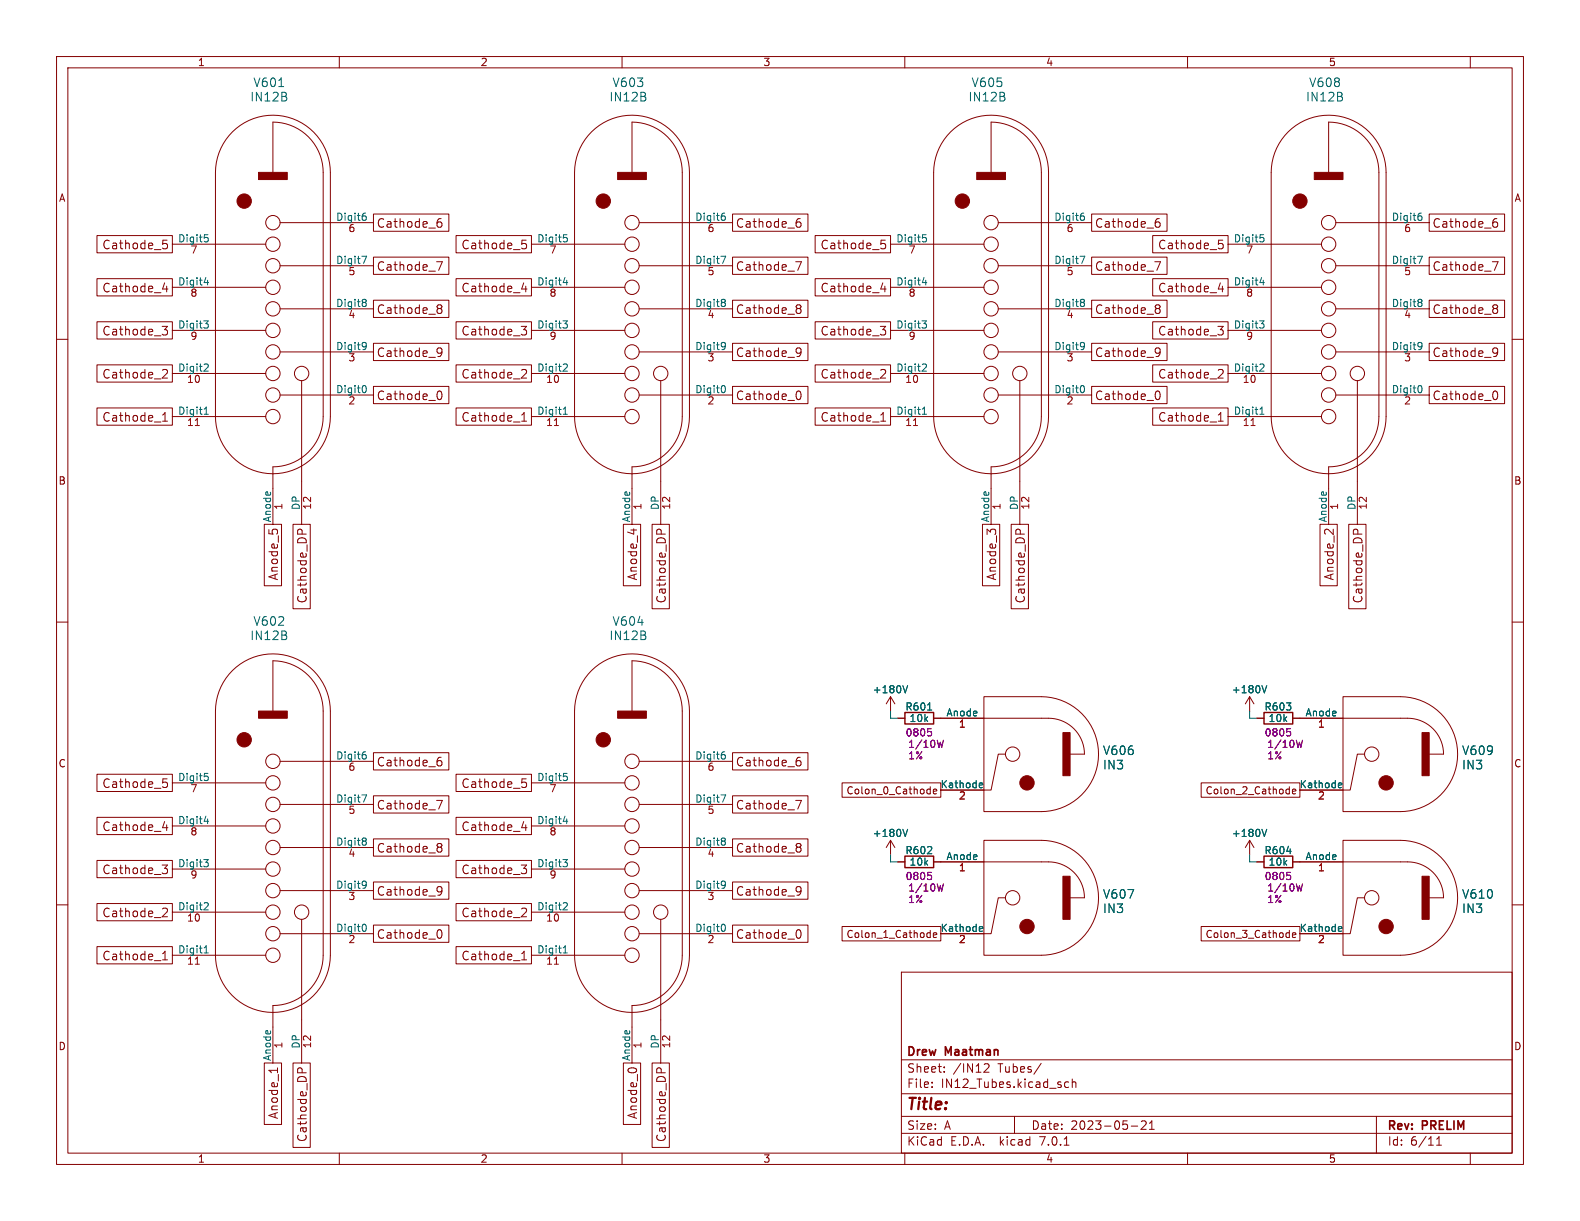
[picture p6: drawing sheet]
<svg xmlns="http://www.w3.org/2000/svg" width="279mm" height="216mm" viewBox="0 0 279 216" stroke-linecap="round" stroke-linejoin="round" font-family="sans-serif">
<g fill="none" stroke="#840000" stroke-width=".18">
<path d="M10 10h259.4v195.9h-259.4zM12 12h255.4v191.9h-255.4zM60 10v2M110 10v2M160 10v2M210 10v2M260 10v2M41.1 23.3a10.2 10.2 0 0 1 11-2.2 10.2 10.2 0 0 1 6.3 9.4v43.2a10.2 10.2 0 0 1-10.1 10.1 10.2 10.2 0 0 1-10.2-10.1v-43.2a10.2 10.2 0 0 1 3-7.2zM48.3 30.5v-8.9a8.9 8.9 0 0 1 8.8 8.9v43.2a8.9 8.9 0 0 1-8.8 8.9v10.1M49.5 39.4h16.5M66 37.8h13.4v3.1h-13.4zM77.6 39.2h.3l.3 .3-.1 .5-.5 .2"/>
<path d="M78 38.7h-.4M104.6 23.3a10.2 10.2 0 0 1 11-2.2 10.2 10.2 0 0 1 6.3 9.4v43.2a10.2 10.2 0 0 1-10.1 10.1 10.2 10.2 0 0 1-10.2-10.1v-43.2a10.2 10.2 0 0 1 3-7.2zM111.8 30.5v-8.9a8.9 8.9 0 0 1 8.8 8.9v43.2a8.9 8.9 0 0 1-8.8 8.9v10.1M113 39.4h16.5M129.5 37.8h13.4v3.1h-13.4zM141.1 39.2h.3l.3 .3-.1 .5-.5 .2M141.5 38.7h-.4M168.1 23.3a10.2 10.2 0 0 1 11-2.2 10.2 10.2 0 0 1 6.3 9.4v43.2a10.2 10.2 0 0 1-10.1 10.1 10.2 10.2 0 0 1-10.2-10.1v-43.2a10.2 10.2 0 0 1 3-7.2zM175.3 30.5v-8.9a8.9 8.9 0 0 1 8.8 8.9v43.2a8.9 8.9 0 0 1-8.8 8.9v10.1M176.5 39.4h16.5M193 37.8h13.4v3.1h-13.4zM204.6 39.2h.3l.3 .3-.1 .5-.5 .2"/>
<path d="M205 38.7h-.4M227.8 23.3a10.2 10.2 0 0 1 11-2.2 10.2 10.2 0 0 1 6.3 9.4v43.2a10.2 10.2 0 0 1-10.2 10.1 10.2 10.2 0 0 1-10.1-10.1v-43.2a10.2 10.2 0 0 1 3-7.2zM234.9 30.5v-8.9a8.9 8.9 0 0 1 8.9 8.9v43.2a8.9 8.9 0 0 1-8.9 8.9v10.1M236.2 39.4h16.5M252.7 37.8h13.4v3.1h-13.4zM264.3 39.2h.3l.2 .3v.5l-.5 .2M264.7 38.7h-.4M10 60h2M17.1 49.3h13.4v3h-13.4zM17.1 41.7h13.4v3h-13.4zM17.1 56.9h13.4v3h-13.4zM28.7 57.7h.9l-.5 .6 .4 .1 .1 .5-.3 .3h-.4"/>
<path d="M28.8 42.5h.7M29 43.1h.3l.3 .2-.1 .6-.5 .1M29.1 50l-.4 1.1h1M29.5 50.6v1M30.5 58.4h16.5M30.5 50.8h16.5M30.5 43.2h16.5M49.5 54.6h16.5M49.5 47h16.5M66 45.5h13.4v3h-13.4zM66 53.1h13.4v3h-13.4zM77.2 46.3h1l-.6 1.5"/>
<path d="M77.6 53.9h.3l.3 .3-.3 .4M77.6 54.6h.3M77.9 54.6l.2 .1 .1 .4-.2 .3h-.4M80.6 49.3h13.4v3h-13.4zM80.6 56.9h13.4v3h-13.4zM80.6 41.7h13.4v3h-13.4zM92.2 57.7h.9l-.5 .6 .4 .1 .1 .5-.3 .3h-.4M92.3 42.5h.7M92.5 43.1h.3l.3 .2-.1 .6-.5 .1M92.6 50l-.4 1.1h1M93 50.6v1M94 58.4h16.5"/>
<path d="M94 50.8h16.5M94 43.2h16.5M113 54.6h16.5M113 47h16.5M129.5 45.5h13.4v3h-13.4zM129.5 53.1h13.4v3h-13.4zM140.7 46.3h1l-.6 1.5M141.1 53.9h.3l.3 .3-.3 .4M141.1 54.6h.3M141.4 54.6l.2 .1 .1 .4-.2 .3h-.4M144.1 56.9h13.4v3h-13.4zM144.1 49.3h13.4v3h-13.4z"/>
<path d="M144.1 41.7h13.4v3h-13.4zM155.7 57.7h.9l-.5 .6 .4 .1 .1 .5-.3 .3h-.4M155.8 42.5h.7M156 43.1h.3l.3 .2-.1 .6-.5 .1M156.1 50l-.4 1.1h1M156.5 50.6v1M157.5 58.4h16.5M157.5 50.8h16.5M157.5 43.2h16.5M176.5 54.6h16.5M176.5 47h16.5M193 53.1h13.4v3h-13.4z"/>
<path d="M193 45.5h13.4v3h-13.4zM203.8 41.7h13.4v3h-13.4zM203.8 56.9h13.4v3h-13.4zM203.8 49.3h13.4v3h-13.4zM204.2 46.3h1l-.6 1.5M204.6 53.9h.3l.3 .3-.3 .4M204.6 54.6h.3M204.9 54.6l.2 .1 .1 .4-.2 .3h-.4M215.4 57.7h.9l-.5 .6 .4 .1 .1 .5-.3 .3h-.4M215.5 42.5h.7M215.7 43.1h.3l.3 .2-.1 .6-.5 .1M215.8 50l-.4 1.1h1"/>
<path d="M216.2 50.6v1M217.2 58.4h16.5M217.2 50.8h16.5M217.2 43.2h16.5M236.2 54.6h16.5M236.2 47h16.5M252.7 53.1h13.4v3h-13.4zM252.7 45.5h13.4v3h-13.4zM263.9 46.3h1l-.6 1.5M264.3 53.9h.3l.2 .3-.2 .4M264.3 54.6h.3M264.6 54.6l.2 .2v.3l-.2 .3h-.3"/>
<path d="M267.4 60h2M17.1 72.1h13.4v3.1h-13.4zM17.1 64.5h13.4v3.1h-13.4zM28.7 74.5h.9M28.7 73.4l.5-.5v1.6M29 65.3l.5 .1 .1 .4-.9 1.1h.9M30.5 66h16.5M30.5 73.7h16.5M49.5 69.9h16.5M49.5 62.2h16.5M53.3 67.3v25.4M66 60.7h13.4v3.1h-13.4z"/>
<path d="M66 68.3h13.4v3.1h-13.4zM77.6 61.5l.5 .2a1.01 1.01 0 0 1-.4 1.3h-.3M77.6 69.1a.83 .83 0 0 1 .6 .7 .83 .83 0 0 1-.3 .8l-.3 .1M78.2 62.2l-.2 .2-.4 .1M80.6 64.5h13.4v3.1h-13.4zM80.6 72.1h13.4v3.1h-13.4zM92.2 74.5h.9M92.2 73.4l.5-.5v1.6M92.5 65.3l.5 .1 .1 .4-.9 1.1h.9M94 66h16.5M94 73.7h16.5M113 69.9h16.5"/>
<path d="M113 62.2h16.5M116.8 67.3v25.4M129.5 68.3h13.4v3.1h-13.4zM129.5 60.7h13.4v3.1h-13.4zM141.1 61.5l.5 .2a1.01 1.01 0 0 1-.4 1.3h-.3M141.1 69.1a.83 .83 0 0 1 .6 .7 .83 .83 0 0 1-.3 .8l-.3 .1M141.7 62.2l-.2 .2-.4 .1M144.1 64.5h13.4v3.1h-13.4zM144.1 72.1h13.4v3.1h-13.4zM155.7 74.5h.9M155.7 73.4l.5-.5v1.6M156 65.3l.5 .1 .1 .4-.9 1.1h.9"/>
<path d="M157.5 66h16.5M157.5 73.7h16.5M176.5 69.9h16.5M176.5 62.2h16.5M180.3 67.3v25.4M193 68.3h13.4v3.1h-13.4zM193 60.7h13.4v3.1h-13.4zM203.8 64.5h13.4v3.1h-13.4zM203.8 72.1h13.4v3.1h-13.4zM204.6 61.5l.5 .2a1.01 1.01 0 0 1-.4 1.3h-.3M204.6 69.1a.83 .83 0 0 1 .6 .7 .83 .83 0 0 1-.3 .8l-.3 .1M205.2 62.2l-.3 .3h-.3"/>
<path d="M215.4 74.5h.9M215.4 73.4l.5-.5v1.6M215.7 65.3l.5 .1 .1 .4-.9 1.1h.9M217.2 66h16.5M217.2 73.7h16.5M236.2 69.9h16.5M236.2 62.2h16.5M240 67.3v25.4M252.7 60.7h13.4v3.1h-13.4zM252.7 68.3h13.4v3.1h-13.4zM264.3 61.5l.5 .2a1.01 1.01 0 0 1-.4 1.3h-.3M264.3 69.1a.83 .83 0 0 1 .6 .7 .83 .83 0 0 1-.3 .8l-.3 .1"/>
<path d="M264.8 62.2l-.2 .3h-.3M46.7 92.7h3.1v10.9h-3.1zM51.8 92.7h3.1v14.9h-3.1zM52.6 94.4v-.5l.3-.3 .5 .1v.7M110.2 92.7h3.1v10.9h-3.1zM112.1 93.5v.9M115.3 92.7h3.1v14.9h-3.1zM116.1 94.4v-.5l.3-.3 .5 .1v.7M173.7 92.7h3.1v10.9h-3.1zM178.8 92.7h3.1v14.9h-3.1zM179.6 94.4v-.5l.3-.3 .5 .1v.7M233.4 92.7h3.1v10.9h-3.1z"/>
<path d="M234.4 93.6h.5M235.8 93.6v.9M238.5 92.7h3.1v14.9h-3.1zM239.3 94.4v-.5l.3-.3 .4 .1 .1 .7M10 110h2M41.1 118.6a10.2 10.2 0 0 1 11-2.2 10.2 10.2 0 0 1 6.3 9.3v43.2a10.2 10.2 0 0 1-10.1 10.1 10.2 10.2 0 0 1-10.2-10.1v-43.2a10.2 10.2 0 0 1 3-7.1zM104.6 118.6a10.2 10.2 0 0 1 11-2.2 10.2 10.2 0 0 1 6.3 9.3v43.2a10.2 10.2 0 0 1-10.1 10.1 10.2 10.2 0 0 1-10.2-10.1v-43.2a10.2 10.2 0 0 1 3-7.1zM267.4 110h2M17.1 136.9h13.4v3.1h-13.4zM28.8 137.7h.7M29 138.3h.3l.3 .3-.1 .6h-.5M30.5 138.4h16.5"/>
<path d="M48.3 125.7v-8.9a8.9 8.9 0 0 1 8.8 8.9v43.2a8.9 8.9 0 0 1-8.8 8.9v10.2M49.5 134.6h16.5M66 133.1h13.4v3h-13.4zM77.6 134.5l.4 .1 .2 .2-.1 .5-.5 .1M78 133.9l-.4 .1M80.6 136.9h13.4v3.1h-13.4zM92.3 137.7h.7M92.5 138.3h.3l.3 .3-.1 .6h-.5M94 138.4h16.5M111.8 125.7v-8.9a8.9 8.9 0 0 1 8.8 8.9v43.2a8.9 8.9 0 0 1-8.8 8.9v10.2M113 134.6h16.5M129.5 133.1h13.4v3h-13.4z"/>
<path d="M141.1 134.5l.4 .1 .2 .2-.1 .5-.5 .1M141.5 133.9l-.4 .1M148.9 138.4h17.5v2.6h-17.5zM157.5 123.2l-.8 1.3M157.5 123.2v2.5M157.5 123.2l.7 1.3M158.7 127h1.3M164.1 139.5l.4 .1M164.5 139.1v1.3M165 140l.7-.2-.1-.2-.4-.1-.2 .2 .1 .6h.5M165.1 127h20.3a6.3 6.3 0 0 1 6.4 6.4h-2.6M174 123.2h10.1a10.2 10.2 0 0 1 10.2 10.2 10.2 10.2 0 0 1-10.2 10.1h-10.1z"/>
<path d="M177.8 133.4h-1.3l-1.2 6.3h-8.9M212.4 138.4h17.5v2.6h-17.5zM221 123.2v2.5M221 123.2l-.8 1.3M221 123.2l.7 1.3M222.2 127h1.3M227.6 139.5l.4 .1M228 139.1v1.3M228.5 140l.7-.2-.1-.2-.4-.1-.2 .2 .1 .6h.5M228.6 127h20.3a6.3 6.3 0 0 1 6.4 6.4h-2.6M237.5 123.2h10.1a10.2 10.2 0 0 1 10.2 10.2 10.2 10.2 0 0 1-10.2 10.1h-10.1zM241.3 133.4h-1.3l-1.2 6.3h-8.9"/>
<path d="M10 160h2M17.1 144.5h13.4v3.1h-13.4zM17.1 152.1h13.4v3.1h-13.4zM17.1 159.8h13.4v3h-13.4zM28.7 153h.9l-.5 .5 .4 .2 .1 .5-.3 .3h-.4M29.1 145.3l-.4 1.1h1M29.5 145.8v1.1M30.5 153.7h16.5M30.5 146.1h16.5M49.5 157.5h16.5M49.5 149.9h16.5M49.5 142.2h16.5"/>
<path d="M66 156h13.4v3h-13.4zM66 148.3h13.4v3.1h-13.4zM66 140.7h13.4v3.1h-13.4zM77.2 141.5h1l-.6 1.6M77.6 149.1l.4 .1 .2 .2-.3 .4M77.6 149.8h.3M77.6 156.8l.5 .1a1.01 1.01 0 0 1-.4 1.4h-.3M77.9 149.8l.2 .1 .1 .5-.2 .2-.4 .1M78.2 157.4l-.2 .2-.4 .1M80.6 144.5h13.4v3.1h-13.4zM80.6 159.8h13.4v3h-13.4zM80.6 152.1h13.4v3.1h-13.4z"/>
<path d="M92.2 153h.9l-.5 .5 .4 .2 .1 .5-.3 .3h-.4M92.6 145.3l-.4 1.1h1M93 145.8v1.1M94 153.7h16.5M94 146.1h16.5M113 157.5h16.5M113 149.9h16.5M113 142.2h16.5M129.5 148.3h13.4v3.1h-13.4zM129.5 156h13.4v3h-13.4zM129.5 140.7h13.4v3.1h-13.4zM140.7 141.5h1l-.6 1.6"/>
<path d="M141.1 149.1l.4 .1 .2 .2-.3 .4M141.1 156.8l.5 .1a1.01 1.01 0 0 1-.4 1.4h-.3M141.1 149.8h.3M141.4 149.8l.2 .1 .1 .5-.2 .2-.4 .1M141.7 157.4l-.2 .2-.4 .1M157.5 148.6v2.5M157.5 148.6l-.8 1.3M157.5 148.6l.7 1.3M158.7 152.4h1.3M164.5 140.3l-.4 .1M165.1 152.4h20.3a6.3 6.3 0 0 1 6.4 6.4h-2.6M174 148.6h10.1a10.2 10.2 0 0 1 10.2 10.2 10.2 10.2 0 0 1-10.2 10.1h-10.1z"/>
<path d="M177.8 158.8h-1.3l-1.2 6.3h-8.9M221 148.6l-.8 1.3M221 148.6v2.5M221 148.6l.7 1.3M222.2 152.4h1.3M228 140.3l-.4 .1M228.6 152.4h20.3a6.3 6.3 0 0 1 6.4 6.4h-2.6M237.5 148.6h10.1a10.2 10.2 0 0 1 10.2 10.2 10.2 10.2 0 0 1-10.2 10.1h-10.1zM241.3 158.8h-1.3l-1.2 6.3h-8.9M267.4 160h2M17.1 167.4h13.4v3h-13.4zM28.7 168.6l.5-.4v1.5"/>
<path d="M28.7 169.7h.9M29 160.6l.5 .1 .1 .3-.9 1.1h.9M30.5 161.3h16.5M30.5 168.9h16.5M49.5 165.1h16.5M53.3 162.6v25.4M66 163.6h13.4v3h-13.4zM77.6 164.4a.83 .83 0 0 1 .6 .6 .83 .83 0 0 1-.3 .8l-.3 .1M80.6 167.4h13.4v3h-13.4zM92.2 169.7h.9M92.2 168.6l.5-.4v1.5M92.5 160.6l.5 .1 .1 .3-.9 1.1h.9"/>
<path d="M94 161.3h16.5M94 168.9h16.5M113 165.1h16.5M116.8 162.6v25.4M129.5 163.6h13.4v3h-13.4zM141.1 164.4a.83 .83 0 0 1 .6 .6 .83 .83 0 0 1-.3 .8l-.3 .1M148.9 163.8h17.5v2.6h-17.5zM159.4 171.9h108v32h-108zM164.1 164.9l.4 .1M164.5 165.7l-.4 .1M164.5 164.5v1.3M165 165.4l.7-.2-.1-.2-.4-.1-.2 .2 .1 .6h.5"/>
<path d="M212.4 163.8h17.5v2.6h-17.5zM227.6 164.9l.4 .1M228 164.5v1.3M228 165.7l-.4 .1M228.5 165.4l.7-.2-.1-.2-.4-.1-.2 .2 .1 .6h.5M46.7 188h3.1v10.8h-3.1zM49.1 188.8v.9M51.8 188h3.1v14.9h-3.1zM52.6 189.7v-.6l.3-.3 .5 .2v.7M110.2 188h3.1v10.8h-3.1zM115.3 188h3.1v14.9h-3.1zM116.1 189.7v-.6l.3-.3 .5 .2v.7"/>
<path d="M159.4 197.4h108M159.4 193.4h108M159.4 187.4h108M164.8 192.2v.1M164.8 191.4v.1M167 189.5v.1M167 188.7v.1M174.1 188.2l.5-.1 .2 .1 .1 .3-.9 1.1h.9M179.4 197.4v3M184.1 188l-1.3 2M189 191.4l-.5-.1-.2 .3v.4l.1 .2h.6M189.6 191.4l.2-.1 .4 .1 .1 .9"/>
<path d="M189.6 190.8v1.5M200 199.1h1.2M201.8 198.3l.6-.1 .2 .1 .1 .3-.9 1.1h.9M203.3 199.7h.8M203.3 198.6l.4-.4v1.5M243.4 197.4v6.5M60 203.9v2M110 203.9v2M159.4 200.4h108M160 203.9v2M188.2 202.5h.8M210 203.9v2"/>
<path d="M254 202.5h.9M254 201.4l.5-.4v1.5M260 203.9v2"/>
<circle cx="48.3" cy="39.4" r="1.27"/>
<circle cx="111.8" cy="39.4" r="1.27"/>
<circle cx="175.3" cy="39.4" r="1.27"/>
<circle cx="234.9" cy="39.4" r="1.27"/>
<circle cx="48.3" cy="58.4" r="1.27"/>
<circle cx="48.3" cy="47" r="1.27"/>
<circle cx="48.3" cy="54.6" r="1.27"/>
<circle cx="48.3" cy="43.2" r="1.27"/>
<circle cx="48.3" cy="50.8" r="1.27"/>
<circle cx="111.8" cy="50.8" r="1.27"/>
<circle cx="111.8" cy="43.2" r="1.27"/>
<circle cx="111.8" cy="58.4" r="1.27"/>
<circle cx="111.8" cy="54.6" r="1.27"/>
<circle cx="111.8" cy="47" r="1.27"/>
<circle cx="175.3" cy="50.8" r="1.27"/>
<circle cx="175.3" cy="47" r="1.27"/>
<circle cx="175.3" cy="58.4" r="1.27"/>
<circle cx="175.3" cy="43.2" r="1.27"/>
<circle cx="175.3" cy="54.6" r="1.27"/>
<circle cx="234.9" cy="58.4" r="1.27"/>
<circle cx="234.9" cy="47" r="1.27"/>
<circle cx="234.9" cy="50.8" r="1.27"/>
<circle cx="234.9" cy="54.6" r="1.27"/>
<circle cx="234.9" cy="43.2" r="1.27"/>
<circle cx="48.3" cy="62.2" r="1.27"/>
<circle cx="48.3" cy="69.8" r="1.27"/>
<circle cx="48.3" cy="73.7" r="1.27"/>
<circle cx="48.3" cy="66" r="1.27"/>
<circle cx="53.3" cy="66" r="1.27"/>
<circle cx="111.8" cy="62.2" r="1.27"/>
<circle cx="111.8" cy="73.7" r="1.27"/>
<circle cx="111.8" cy="66" r="1.27"/>
<circle cx="111.8" cy="69.8" r="1.27"/>
<circle cx="116.8" cy="66" r="1.27"/>
<circle cx="175.3" cy="62.2" r="1.27"/>
<circle cx="175.3" cy="66" r="1.27"/>
<circle cx="175.3" cy="69.8" r="1.27"/>
<circle cx="175.3" cy="73.7" r="1.27"/>
<circle cx="180.3" cy="66" r="1.27"/>
<circle cx="234.9" cy="62.2" r="1.27"/>
<circle cx="234.9" cy="73.7" r="1.27"/>
<circle cx="234.9" cy="66" r="1.27"/>
<circle cx="234.9" cy="69.8" r="1.27"/>
<circle cx="240" cy="66" r="1.27"/>
<circle cx="48.3" cy="134.6" r="1.27"/>
<circle cx="48.3" cy="138.4" r="1.27"/>
<circle cx="111.8" cy="138.4" r="1.27"/>
<circle cx="111.8" cy="134.6" r="1.27"/>
<circle cx="179.1" cy="133.3" r="1.27"/>
<circle cx="242.6" cy="133.3" r="1.27"/>
<circle cx="48.3" cy="146" r="1.27"/>
<circle cx="48.3" cy="149.9" r="1.27"/>
<circle cx="48.3" cy="153.7" r="1.27"/>
<circle cx="48.3" cy="157.5" r="1.27"/>
<circle cx="48.3" cy="142.2" r="1.27"/>
<circle cx="111.8" cy="157.5" r="1.27"/>
<circle cx="111.8" cy="149.9" r="1.27"/>
<circle cx="111.8" cy="146" r="1.27"/>
<circle cx="111.8" cy="142.2" r="1.27"/>
<circle cx="111.8" cy="153.7" r="1.27"/>
<circle cx="179.1" cy="158.7" r="1.27"/>
<circle cx="242.6" cy="158.7" r="1.27"/>
<circle cx="48.3" cy="168.9" r="1.27"/>
<circle cx="48.3" cy="161.3" r="1.27"/>
<circle cx="48.3" cy="165.1" r="1.27"/>
<circle cx="53.3" cy="161.3" r="1.27"/>
<circle cx="111.8" cy="161.3" r="1.27"/>
<circle cx="111.8" cy="165.1" r="1.27"/>
<circle cx="111.8" cy="168.9" r="1.27"/>
<circle cx="116.8" cy="161.3" r="1.27"/>
</g>
<g fill="#840000" stroke="#840000" stroke-width=".18">
<path d="M109.2 30.5h5.1v1.3h-5.1z"/>
<path d="M45.7 125.7h5.1v1.3h-5.1z"/>
<path d="M109.2 125.7h5.1v1.3h-5.1z"/>
<path d="M45.7 30.5h5.1v1.3h-5.1z"/>
<path d="M232.4 30.5h5.1v1.3h-5.1z"/>
<path d="M172.7 30.5h5.1v1.3h-5.1z"/>
<path d="M188 154.9h1.2v7.7h-1.2z"/>
<path d="M188 129.5h1.2v7.7h-1.2z"/>
<path d="M251.5 129.5h1.2v7.7h-1.2z"/>
<path d="M251.5 154.9h1.2v7.7h-1.2z"/>
<circle cx="106.7" cy="35.6" r="1.27"/>
<circle cx="43.2" cy="130.8" r="1.27"/>
<circle cx="106.7" cy="130.8" r="1.27"/>
<circle cx="43.2" cy="35.6" r="1.27"/>
<circle cx="229.9" cy="35.6" r="1.27"/>
<circle cx="170.2" cy="35.6" r="1.27"/>
<circle cx="181.6" cy="163.8" r="1.27"/>
<circle cx="181.6" cy="138.4" r="1.27"/>
<circle cx="245.1" cy="138.4" r="1.27"/>
<circle cx="245.1" cy="163.8" r="1.27"/>
</g>
<g fill="none" stroke="#006464" stroke-width=".18">
<path d="M49.3 15.3h.9M64.3 38.2h.2l.3 .2-.1 .4-.4 .2M64.4 37.7h.2M127.8 38.2h.2l.3 .2-.1 .4-.4 .2M127.9 37.7h.2M191.3 38.2h.2l.3 .2-.1 .4-.4 .2M191.4 37.7h.2M251 38.2h.2l.3 .2-.1 .4-.4 .2M251.1 37.7h.2M36 56.7h.8l-.4 .5 .4 .1v.5l-.2 .2h-.4M36.1 50h.8M36.2 41.5h.6"/>
<path d="M36.3 42h.3l.2 .2v.4l-.5 .2M36.7 49.5v.9M64 45.3h.8l-.5 1.3M64.3 52.9h.2l.3 .3-.3 .3M64.3 53.5h.2M64.5 53.5l.2 .1 .1 .4-.2 .1-.3 .1M99.5 56.7h.8l-.4 .5 .4 .1v.5l-.2 .2h-.4M99.6 50h.8M99.7 41.5h.6M99.8 42h.3l.2 .2v.4l-.5 .2M100.2 49.5v.9M127.5 45.3h.8l-.5 1.3"/>
<path d="M127.8 52.9h.2l.3 .3-.3 .3M127.8 53.5h.2M128 53.5l.3 .2v.3l-.2 .1-.3 .1M163 56.7h.8l-.4 .5 .4 .1v.5l-.2 .2h-.4M163.1 50h.8M163.2 41.5h.6M163.3 42h.3l.2 .2v.4l-.5 .2M163.7 49.5v.9M191 45.3h.8l-.5 1.3M191.3 52.9h.2l.3 .3-.3 .3M191.3 53.5h.2M191.5 53.5l.2 .1 .1 .4-.2 .1-.3 .1"/>
<path d="M222.7 56.7h.8l-.4 .5 .4 .1v.5l-.2 .2h-.4M222.8 50h.8M222.9 41.5h.6M223 42h.3l.2 .2v.4l-.5 .2M223.4 49.5v.9M250.7 45.3h.8l-.5 1.3M251 52.9h.2l.3 .3-.3 .3M251 53.5h.2M251.2 53.5l.2 .1 .1 .4-.2 .1-.3 .1M36.1 73.3h.7M36.2 72.3l.3-.3v1.3M36.3 64.4h.4l.1 .3-.8 .9h.8"/>
<path d="M64.3 60.6l.4 .1a.84 .84 0 0 1-.3 1.1M64.3 68.2a.68 .68 0 0 1 .5 .6 .68 .68 0 0 1-.5 .6M64.8 61.1l-.3 .2h-.2M99.6 73.3h.7M99.7 72.3l.3-.3v1.3M99.8 64.4h.4l.1 .3-.8 .9h.8M127.8 60.6l.4 .1a.84 .84 0 0 1-.3 1.1M127.8 68.2a.68 .68 0 0 1 .5 .6 .68 .68 0 0 1-.5 .6M128.3 61.1l-.3 .2h-.2M163.1 73.3h.7M163.2 72.3l.3-.3v1.3M163.3 64.4h.4l.1 .3-.8 .9h.8"/>
<path d="M191.3 60.6l.4 .1a.84 .84 0 0 1-.3 1.1M191.3 68.2a.68 .68 0 0 1 .5 .6 .68 .68 0 0 1-.5 .6M191.8 61.1l-.3 .2h-.2M222.8 73.3h.7M222.9 72.3l.3-.3v1.3M223 64.4h.4l.1 .3-.8 .9h.8M251 60.6l.4 .1a.84 .84 0 0 1-.3 1.1M251 68.2a.68 .68 0 0 1 .5 .6 .68 .68 0 0 1-.5 .6M251.5 61.1l-.3 .2h-.2M36.2 136.8h.6M36.3 137.2h.3l.2 .3-.1 .5h-.4M64.3 133.4h.2l.3 .3-.1 .4-.4 .1"/>
<path d="M64.4 132.9h.2M99.7 136.8h.6M99.8 137.2h.3l.2 .3v.4l-.5 .1M127.8 133.4h.2l.3 .3-.1 .4-.4 .1M127.9 132.9h.2M159.7 121.2l.4 1.3 .4-1.3M164 125.6h.8M173.4 138.4l.3 .1 .1 .2-.6 .2M173.7 139.2l-.3 .1M223.2 121.2l.4 1.3 .4-1.3M236.9 138.4l.3 .1 .1 .2-.6 .2M237.2 139.2l-.3 .1"/>
<path d="M36 152h.8l-.4 .5 .4 .1v.4l-.2 .3h-.4M36.1 145.2h.8M36.3 159.6l.4 .1 .1 .3-.8 .9h.8M36.7 144.8v.8M64 140.6h.8l-.5 1.2M64.3 148.2h.2l.3 .2-.3 .3M64.3 155.8l.4 .1a.84 .84 0 0 1-.3 1.2M64.3 148.7h.2M64.5 148.7l.3 .3v.2l-.2 .2-.3 .1M64.8 156.3l-.3 .3h-.2M99.5 152h.8l-.4 .5 .4 .1v.4l-.2 .3h-.4M99.6 145.2h.8"/>
<path d="M99.8 159.6l.4 .1 .1 .3-.8 .9h.8M100.2 144.8v.8M127.5 140.6h.8l-.5 1.2M127.8 148.2h.2l.3 .2-.3 .3M127.8 155.8l.4 .1a.84 .84 0 0 1-.3 1.2M127.8 148.7h.2M128 148.7l.3 .3v.2l-.2 .2-.3 .1M128.3 156.3l-.3 .3h-.2M159.7 146.6l.4 1.3 .4-1.3M223.2 146.6l.4 1.3 .4-1.3M36.1 168.5h.7M36.2 167.5l.3-.3v1.3"/>
<path d="M64.3 163.4a.68 .68 0 0 1 .5 .7 .68 .68 0 0 1-.5 .6M99.6 168.5h.7M99.7 167.5l.3-.3v1.3M127.8 163.4a.68 .68 0 0 1 .5 .7 .68 .68 0 0 1-.5 .6M173.4 163.8l.3 .1 .1 .2-.6 .2M173.7 164.6l-.3 .1M236.9 163.8l.3 .1 .1 .2-.6 .2M237.2 164.6l-.3 .1"/>
</g>
<path d="M34.5 75.2h.8M98 75.2h.8M161.5 75.2h.8M221.2 75.2h.7M34.5 170.5h.8M98 170.5h.8" fill="none" stroke="#a90000" stroke-width=".18"/>
<path d="M160 126h5.1v2h-5.1zM223.5 126h5.1v2h-5.1zM160 151.4h5.1v2h-5.1zM223.5 151.4h5.1v2h-5.1z" fill="none" stroke="#840000" stroke-width=".25"/>
<path d="M164.1 128.9h.6M164.5 129.3l.2 .3v.3l-.2 .2M166.8 130.9l-.3 1.3-.2-.9-.3 .9M227.6 128.9h.6M228 129.3l.2 .3v.3l-.2 .2M230.3 130.9l-.3 1.3-.2-.9-.3 .9M164.1 154.3h.6M164.5 154.7l.2 .3v.3l-.2 .2M166.8 156.3l-.3 1.3-.2-.9-.3 .9M227.6 154.3h.6M228 154.7l.2 .3v.3l-.2 .2M230.3 156.3l-.3 1.3-.2-.9-.3 .9" fill="none" stroke="#840084" stroke-width=".18"/>
<path d="M157.5 125.7v1.3h1.2M221 125.7v1.3h1.2M157.5 151.1v1.3h1.2M221 151.1v1.3h1.2" fill="none" stroke="#009600" stroke-width=".18"/>
<text font-size="2.8" fill="#840000" x="160.4" y="196.7">Title:</text>
<g font-size="2.1" fill="#006464">
<text x="44.8" y="15.6">V601</text>
<text x="108.3" y="15.6">V603</text>
<text x="171.8" y="15.6">V605</text>
<text x="231.4" y="15.6">V608</text>
<text x="44.2" y="18.1">IN12B</text>
<text x="107.7" y="18.1">IN12B</text>
<text x="171.2" y="18.1">IN12B</text>
<text x="230.9" y="18.1">IN12B</text>
<text x="44.2" y="113.3">IN12B</text>
<text x="44.8" y="110.8">V602</text>
<text x="107.7" y="113.3">IN12B</text>
<text x="108.3" y="110.8">V604</text>
<text x="195" y="133.7">V606</text>
<text x="195" y="136.2">IN3</text>
<text x="258.5" y="133.7">V609</text>
<text x="258.5" y="136.2">IN3</text>
<text x="195" y="159.1">V607</text>
<text x="195" y="161.6">IN3</text>
<text x="258.5" y="159.1">V610</text>
<text x="258.5" y="161.6">IN3</text>
</g>
<g font-size="2.1" fill="#840000">
<text x="66.6" y="40.4">Cathode_6</text>
<text x="130.1" y="40.4">Cathode_6</text>
<text x="193.6" y="40.4">Cathode_6</text>
<text x="253.3" y="40.4">Cathode_6</text>
<text x="18" y="44.2">Cathode_5</text>
<text x="81.5" y="44.2">Cathode_5</text>
<text x="145" y="44.2">Cathode_5</text>
<text x="204.7" y="44.2">Cathode_5</text>
<text x="18" y="51.9">Cathode_4</text>
<text x="66.6" y="48.1">Cathode_7</text>
<text x="81.5" y="51.9">Cathode_4</text>
<text x="130.1" y="48.1">Cathode_7</text>
<text x="145" y="51.9">Cathode_4</text>
<text x="193.6" y="48.1">Cathode_7</text>
<text x="204.7" y="51.9">Cathode_4</text>
<text x="253.3" y="48.1">Cathode_7</text>
<text x="18" y="59.5">Cathode_3</text>
<text x="66.6" y="55.7">Cathode_8</text>
<text x="81.5" y="59.5">Cathode_3</text>
<text x="130.1" y="55.7">Cathode_8</text>
<text x="145" y="59.5">Cathode_3</text>
<text x="193.6" y="55.7">Cathode_8</text>
<text x="204.7" y="59.5">Cathode_3</text>
<text x="253.3" y="55.7">Cathode_8</text>
<text x="66.6" y="63.3">Cathode_9</text>
<text x="130.1" y="63.3">Cathode_9</text>
<text x="193.6" y="63.3">Cathode_9</text>
<text x="253.3" y="63.3">Cathode_9</text>
<text x="18" y="67.1">Cathode_2</text>
<text x="66.6" y="70.9">Cathode_0</text>
<text x="81.5" y="67.1">Cathode_2</text>
<text x="130.1" y="70.9">Cathode_0</text>
<text x="145" y="67.1">Cathode_2</text>
<text x="193.6" y="70.9">Cathode_0</text>
<text x="204.7" y="67.1">Cathode_2</text>
<text x="253.3" y="70.9">Cathode_0</text>
<text x="18" y="74.7">Cathode_1</text>
<text x="81.5" y="74.7">Cathode_1</text>
<text x="145" y="74.7">Cathode_1</text>
<text x="204.7" y="74.7">Cathode_1</text>
<text x="49.3" y="102.7" transform="rotate(-90 49.3 102.7)">Anode_5</text>
<text x="54.4" y="106.8" transform="rotate(-90 54.4 106.8)">Cathode_DP</text>
<text x="112.8" y="102.7" transform="rotate(-90 112.8 102.7)">Anode_4</text>
<text x="117.9" y="106.8" transform="rotate(-90 117.9 106.8)">Cathode_DP</text>
<text x="176.3" y="102.7" transform="rotate(-90 176.3 102.7)">Anode_3</text>
<text x="181.4" y="106.8" transform="rotate(-90 181.4 106.8)">Cathode_DP</text>
<text x="236" y="102.7" transform="rotate(-90 236 102.7)">Anode_2</text>
<text x="241.1" y="106.8" transform="rotate(-90 241.1 106.8)">Cathode_DP</text>
<text x="66.6" y="135.7">Cathode_6</text>
<text x="130.1" y="135.7">Cathode_6</text>
<text x="18" y="139.5">Cathode_5</text>
<text x="66.6" y="143.3">Cathode_7</text>
<text x="81.5" y="139.5">Cathode_5</text>
<text x="130.1" y="143.3">Cathode_7</text>
<text x="18" y="147.1">Cathode_4</text>
<text x="81.5" y="147.1">Cathode_4</text>
<text x="18" y="154.7">Cathode_3</text>
<text x="66.6" y="150.9">Cathode_8</text>
<text x="81.5" y="154.7">Cathode_3</text>
<text x="130.1" y="150.9">Cathode_8</text>
<text x="66.6" y="158.5">Cathode_9</text>
<text x="130.1" y="158.5">Cathode_9</text>
<text x="18" y="162.4">Cathode_2</text>
<text x="66.6" y="166.2">Cathode_0</text>
<text x="81.5" y="162.4">Cathode_2</text>
<text x="130.1" y="166.2">Cathode_0</text>
<text x="18" y="170">Cathode_1</text>
<text x="81.5" y="170">Cathode_1</text>
<text x="160.4" y="189.8">Sheet:</text>
<text x="160.4" y="187">Drew</text>
<text x="167.3" y="187">Maatman</text>
<text x="168.6" y="189.8">/IN12</text>
<text x="176.5" y="189.8">Tubes/</text>
<text x="49.3" y="198" transform="rotate(-90 49.3 198)">Anode_1</text>
<text x="112.8" y="198" transform="rotate(-90 112.8 198)">Anode_0</text>
<text x="160.4" y="192.5">File:</text>
<text x="166.4" y="192.5">IN12_Tubes.kicad_sch</text>
<text x="54.4" y="202" transform="rotate(-90 54.4 202)">Cathode_DP</text>
<text x="117.9" y="202" transform="rotate(-90 117.9 202)">Cathode_DP</text>
<text x="160.4" y="202.7">KiCad</text>
<text x="160.4" y="199.9">Size:</text>
<text x="167" y="199.9">A</text>
<text x="168.1" y="202.7">E.D.A.</text>
<text x="176.8" y="202.7">kicad</text>
<text x="182.4" y="199.9">Date:</text>
<text x="183.9" y="202.7">7.0.1</text>
<text x="189.3" y="199.9">2023-05-21</text>
<text x="245.4" y="200.1">Rev:</text>
<text x="245.4" y="202.7">Id:</text>
<text x="249.4" y="202.7">6/11</text>
<text x="251.6" y="200.1">PRELIM</text>
</g>
<g font-size="1.8" fill="#840000">
<text x="35" y="11.8">1</text>
<text x="85" y="11.8">2</text>
<text x="135" y="11.8">3</text>
<text x="185" y="11.8">4</text>
<text x="235" y="11.8">5</text>
<text x="10.4" y="35.8">A</text>
<text x="267.8" y="35.8">A</text>
<text x="10.3" y="85.8">B</text>
<text x="267.7" y="85.8">B</text>
<text x="10.3" y="135.8">C</text>
<text x="267.7" y="135.8">C</text>
<text x="149.6" y="140.6">Colon_0_Cathode</text>
<text x="213.1" y="140.6">Colon_2_Cathode</text>
<text x="149.6" y="166">Colon_1_Cathode</text>
<text x="213.1" y="166">Colon_3_Cathode</text>
<text x="10.3" y="185.8">D</text>
<text x="267.7" y="185.8">D</text>
<text x="35" y="205.7">1</text>
<text x="85" y="205.7">2</text>
<text x="135" y="205.7">3</text>
<text x="185" y="205.7">4</text>
<text x="235" y="205.7">5</text>
</g>
<g font-size="1.8" fill="#006464">
<text x="59.4" y="39.1">Digit6</text>
<text x="122.9" y="39.1">Digit6</text>
<text x="186.4" y="39.1">Digit6</text>
<text x="246.1" y="39.1">Digit6</text>
<text x="31.4" y="42.9">Digit5</text>
<text x="59.4" y="46.7">Digit7</text>
<text x="94.9" y="42.9">Digit5</text>
<text x="122.9" y="46.7">Digit7</text>
<text x="158.4" y="42.9">Digit5</text>
<text x="186.4" y="46.7">Digit7</text>
<text x="218.1" y="42.9">Digit5</text>
<text x="246.1" y="46.7">Digit7</text>
<text x="31.4" y="50.5">Digit4</text>
<text x="94.9" y="50.5">Digit4</text>
<text x="158.4" y="50.5">Digit4</text>
<text x="218.1" y="50.5">Digit4</text>
<text x="31.4" y="58.2">Digit3</text>
<text x="59.4" y="54.4">Digit8</text>
<text x="94.9" y="58.2">Digit3</text>
<text x="122.9" y="54.4">Digit8</text>
<text x="158.4" y="58.2">Digit3</text>
<text x="186.4" y="54.4">Digit8</text>
<text x="218.1" y="58.2">Digit3</text>
<text x="246.1" y="54.4">Digit8</text>
<text x="31.4" y="65.8">Digit2</text>
<text x="59.4" y="62">Digit9</text>
<text x="94.9" y="65.8">Digit2</text>
<text x="122.9" y="62">Digit9</text>
<text x="158.4" y="65.8">Digit2</text>
<text x="186.4" y="62">Digit9</text>
<text x="218.1" y="65.8">Digit2</text>
<text x="246.1" y="62">Digit9</text>
<text x="59.4" y="69.6">Digit0</text>
<text x="122.9" y="69.6">Digit0</text>
<text x="186.4" y="69.6">Digit0</text>
<text x="246.1" y="69.6">Digit0</text>
<text x="31.4" y="73.4">Digit1</text>
<text x="94.9" y="73.4">Digit1</text>
<text x="158.4" y="73.4">Digit1</text>
<text x="218.1" y="73.4">Digit1</text>
<text x="48" y="92.4" transform="rotate(-90 48 92.4)">Anode</text>
<text x="53.1" y="90.2" transform="rotate(-90 53.1 90.2)">DP</text>
<text x="111.5" y="92.4" transform="rotate(-90 111.5 92.4)">Anode</text>
<text x="116.6" y="90.2" transform="rotate(-90 116.6 90.2)">DP</text>
<text x="175" y="92.4" transform="rotate(-90 175 92.4)">Anode</text>
<text x="180.1" y="90.2" transform="rotate(-90 180.1 90.2)">DP</text>
<text x="234.7" y="92.4" transform="rotate(-90 234.7 92.4)">Anode</text>
<text x="239.8" y="90.2" transform="rotate(-90 239.8 90.2)">DP</text>
<text x="154.3" y="122.7">+180V</text>
<text x="160" y="125.8">R601</text>
<text x="217.8" y="122.7">+180V</text>
<text x="223.5" y="125.8">R603</text>
<text x="160.8" y="127.8">10k</text>
<text x="167.3" y="126.7">Anode</text>
<text x="224.3" y="127.8">10k</text>
<text x="230.8" y="126.7">Anode</text>
<text x="59.4" y="134.4">Digit6</text>
<text x="122.9" y="134.4">Digit6</text>
<text x="31.4" y="138.2">Digit5</text>
<text x="59.4" y="142">Digit7</text>
<text x="94.9" y="138.2">Digit5</text>
<text x="122.9" y="142">Digit7</text>
<text x="166.3" y="139.4">Kathode</text>
<text x="229.8" y="139.4">Kathode</text>
<text x="31.4" y="145.8">Digit4</text>
<text x="59.4" y="149.6">Digit8</text>
<text x="94.9" y="145.8">Digit4</text>
<text x="122.9" y="149.6">Digit8</text>
<text x="154.3" y="148.1">+180V</text>
<text x="217.8" y="148.1">+180V</text>
<text x="31.4" y="153.4">Digit3</text>
<text x="94.9" y="153.4">Digit3</text>
<text x="160" y="151.2">R602</text>
<text x="160.8" y="153.2">10k</text>
<text x="167.3" y="152.1">Anode</text>
<text x="223.5" y="151.2">R604</text>
<text x="224.3" y="153.2">10k</text>
<text x="230.8" y="152.1">Anode</text>
<text x="31.4" y="161">Digit2</text>
<text x="59.4" y="157.2">Digit9</text>
<text x="94.9" y="161">Digit2</text>
<text x="122.9" y="157.2">Digit9</text>
<text x="59.4" y="164.8">Digit0</text>
<text x="122.9" y="164.8">Digit0</text>
<text x="166.3" y="164.8">Kathode</text>
<text x="229.8" y="164.8">Kathode</text>
<text x="31.4" y="168.7">Digit1</text>
<text x="94.9" y="168.7">Digit1</text>
<text x="53.1" y="185.5" transform="rotate(-90 53.1 185.5)">DP</text>
<text x="116.6" y="185.5" transform="rotate(-90 116.6 185.5)">DP</text>
<text x="48" y="187.7" transform="rotate(-90 48 187.7)">Anode</text>
<text x="111.5" y="187.7" transform="rotate(-90 111.5 187.7)">Anode</text>
</g>
<g font-size="1.8" fill="#a90000">
<text x="61.6" y="41.3">6</text>
<text x="125.1" y="41.3">6</text>
<text x="188.6" y="41.3">6</text>
<text x="248.3" y="41.3">6</text>
<text x="33.6" y="45.1">7</text>
<text x="97.1" y="45.1">7</text>
<text x="160.6" y="45.1">7</text>
<text x="220.3" y="45.1">7</text>
<text x="33.6" y="52.7">8</text>
<text x="61.6" y="48.9">5</text>
<text x="97.1" y="52.7">8</text>
<text x="125.1" y="48.9">5</text>
<text x="160.6" y="52.7">8</text>
<text x="188.6" y="48.9">5</text>
<text x="220.3" y="52.7">8</text>
<text x="248.3" y="48.9">5</text>
<text x="61.6" y="56.5">4</text>
<text x="125.1" y="56.5">4</text>
<text x="188.6" y="56.5">4</text>
<text x="248.3" y="56.5">4</text>
<text x="33.6" y="60.3">9</text>
<text x="61.6" y="64.1">3</text>
<text x="97.1" y="60.3">9</text>
<text x="125.1" y="64.1">3</text>
<text x="160.6" y="60.3">9</text>
<text x="188.6" y="64.1">3</text>
<text x="220.3" y="60.3">9</text>
<text x="248.3" y="64.1">3</text>
<text x="33" y="67.9">10</text>
<text x="61.6" y="71.8">2</text>
<text x="96.5" y="67.9">10</text>
<text x="125.1" y="71.8">2</text>
<text x="160" y="67.9">10</text>
<text x="188.6" y="71.8">2</text>
<text x="219.7" y="67.9">10</text>
<text x="248.3" y="71.8">2</text>
<text x="33" y="75.6">11</text>
<text x="96.5" y="75.6">11</text>
<text x="160" y="75.6">11</text>
<text x="219.7" y="75.6">11</text>
<text x="50.2" y="90.2" transform="rotate(-90 50.2 90.2)">1</text>
<text x="55.2" y="90.2" transform="rotate(-90 55.2 90.2)">12</text>
<text x="113.7" y="90.2" transform="rotate(-90 113.7 90.2)">1</text>
<text x="118.7" y="90.2" transform="rotate(-90 118.7 90.2)">12</text>
<text x="177.2" y="90.2" transform="rotate(-90 177.2 90.2)">1</text>
<text x="182.2" y="90.2" transform="rotate(-90 182.2 90.2)">12</text>
<text x="236.9" y="90.2" transform="rotate(-90 236.9 90.2)">1</text>
<text x="241.9" y="90.2" transform="rotate(-90 241.9 90.2)">12</text>
<text x="169.5" y="128.9">1</text>
<text x="233" y="128.9">1</text>
<text x="61.6" y="136.5">6</text>
<text x="125.1" y="136.5">6</text>
<text x="33.6" y="140.3">7</text>
<text x="97.1" y="140.3">7</text>
<text x="169.5" y="141.6">2</text>
<text x="233" y="141.6">2</text>
<text x="33.6" y="148">8</text>
<text x="61.6" y="144.1">5</text>
<text x="97.1" y="148">8</text>
<text x="125.1" y="144.1">5</text>
<text x="33.6" y="155.6">9</text>
<text x="61.6" y="151.8">4</text>
<text x="97.1" y="155.6">9</text>
<text x="125.1" y="151.8">4</text>
<text x="169.5" y="154.3">1</text>
<text x="233" y="154.3">1</text>
<text x="61.6" y="159.4">3</text>
<text x="125.1" y="159.4">3</text>
<text x="33" y="163.2">10</text>
<text x="61.6" y="167">2</text>
<text x="96.5" y="163.2">10</text>
<text x="125.1" y="167">2</text>
<text x="169.5" y="167">2</text>
<text x="233" y="167">2</text>
<text x="33" y="170.8">11</text>
<text x="96.5" y="170.8">11</text>
<text x="50.2" y="185.5" transform="rotate(-90 50.2 185.5)">1</text>
<text x="55.2" y="185.4" transform="rotate(-90 55.2 185.4)">12</text>
<text x="113.7" y="185.5" transform="rotate(-90 113.7 185.5)">1</text>
<text x="118.7" y="185.4" transform="rotate(-90 118.7 185.4)">12</text>
</g>
<g font-size="1.8" fill="#840084">
<text x="160.1" y="130.4">0805</text>
<text x="223.6" y="130.4">0805</text>
<text x="160.5" y="132.4">1/10W</text>
<text x="160.5" y="134.4">1%</text>
<text x="224" y="132.4">1/10W</text>
<text x="224" y="134.4">1%</text>
<text x="160.1" y="155.8">0805</text>
<text x="223.6" y="155.8">0805</text>
<text x="160.5" y="157.8">1/10W</text>
<text x="160.5" y="159.8">1%</text>
<text x="224" y="157.8">1/10W</text>
<text x="224" y="159.8">1%</text>
</g>
</svg>
